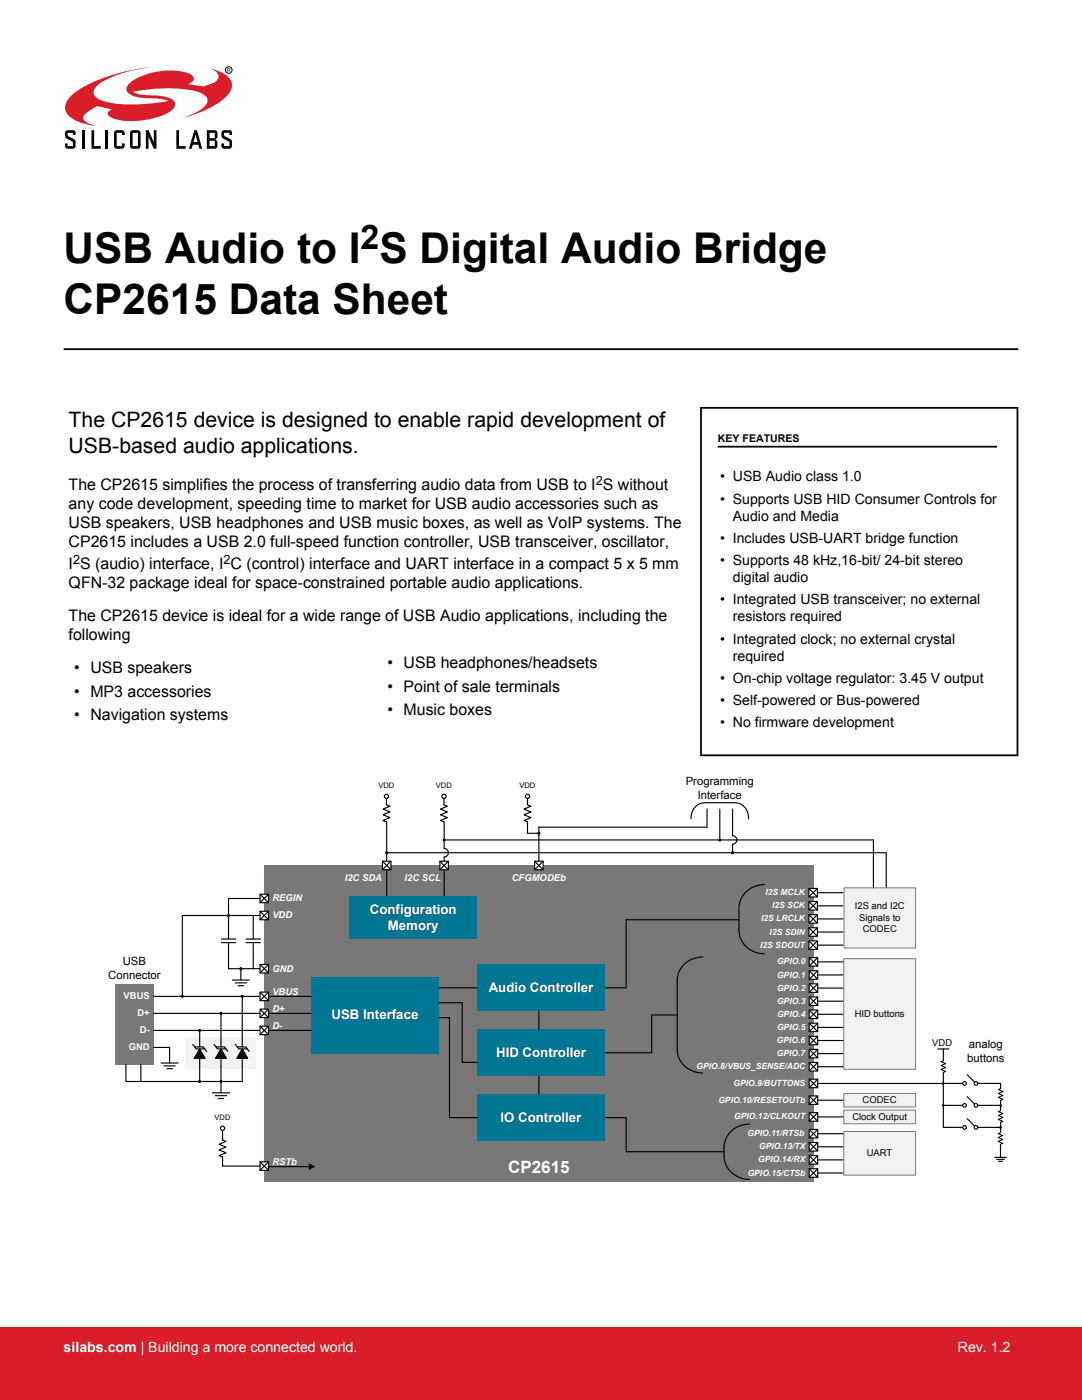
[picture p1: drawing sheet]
<svg xmlns="http://www.w3.org/2000/svg" width="216mm" height="279mm" viewBox="0 0 216 279" stroke-linecap="round" stroke-linejoin="round" font-family="sans-serif">
<!-- layer: Layer 1 -->
<path d="M14.3 19.1a25.2 25.2 0 0 1 10.6-4.8l5.7-1a24.9 24.9 0 0 0-10.9 3.5 1.6 1.6 0 0 0-.5 2.6 11.2 11.2 0 0 0 6.3 1.4 39.7 39.7 0 0 0 8.1-.6 10.9 10.9 0 0 0-4.7-.6l-1.7-.2a2.53 2.53 0 0 1-1.9-1.4 2.35 2.35 0 0 1 1.6-2.2 13.5 13.5 0 0 1 11.3-.9 .86 .86 0 0 1 .5 .9 .86 .86 0 0 1-.7 .7l-.5 .3 3.1 .5 1-.4a2.12 2.12 0 0 0 2-1.8 2.36 2.36 0 0 0-1.6-1.4l.6 .1a6.7 6.7 0 0 1 3.3 2 2.84 2.84 0 0 1-1 3.7 23.4 23.4 0 0 1-9 4.3 12.7 12.7 0 0 0 5.1-2.8 1.43 1.43 0 0 0-.8-2.4 22.4 22.4 0 0 0-10.2-.8l-3.5 .5 .3 .2a16.9 16.9 0 0 0 5.2 .6 3.5 3.5 0 0 1 2.9 1.4 1.76 1.76 0 0 1-1.1 1.8 15.5 15.5 0 0 1-11.3 1.3l-.5-.3a.63 .63 0 0 1-.5-.5 .63 .63 0 0 1 .2-.6l.5-.4-2.7-.6-1.2 .6a2.43 2.43 0 0 0-1.7 1.9 3.6 3.6 0 0 0 2.7 1.5 9.4 9.4 0 0 1-5.8-2.3 2.64 2.64 0 0 1 .8-3.8z" fill="#d91e2a"/>
<circle cx="45.6" cy="14" r=".66" fill="none" stroke="#000" stroke-width=".2"/>
<g fill="#000">
<path d="M13.2 26.1l1.4-.1 .4 .2 .1 .7h-.5v-.4h-1.1l.1 .6 1.3 .8a1.56 1.56 0 0 1-.1 1.7l-1.3 .1-.5-.3v-.8h.5v.6h1.1l-.1-.8-.2-.2a1.64 1.64 0 0 1-1.3-1v-.7zM16.4 26h.5v3.7h-.5zM18.3 26h.5v3.2h1.3v.5h-1.8zM20.9 26h.5v3.7h-.5zM22.8 26.3l.5-.3h1l.5 .3 .1 .6h-.6v-.4h-1v2.7h1v-.6h.6v.6l-.3 .4-1.3 .1-.5-.3zM29.1 26h.5l1.1 2.4v-2.4h.5v3.7h-.5l-1.1-2.4v2.4h-.5zM35.2 26h.5v3.2h1.3v.5h-1.8zM44.5 26.1l1.3-.1 .4 .2 .1 .7h-.5v-.4h-1.1l.1 .6 1.3 .8a1.56 1.56 0 0 1-.1 1.7l-1.3 .1-.4-.3-.1-.8h.5v.6h1.1v-.8l-.2-.2a1.64 1.64 0 0 1-1.4-1v-.7z"/>
<path d="M45.4 13.7v.2h.4l-.1-.2zM45.3 13.6h.4a.21 .21 0 0 1 .2 .2 .21 .21 0 0 1-.2 .2l.3 .4-.4-.4-.3 .4z"/>
<path d="M26.5 26.5h1v2.7h-1zM26 26.3v3.1l.5 .3 1.3-.1 .2-.4v-2.9l-.5-.3h-1z"/>
<path d="M39 26.9l.4 1.5-.8-.1zM38.8 26l-1.1 3.7h.5l.3-.8h1.1l.2 .8h.5l-1-3.7z"/>
<path d="M41.8 28.1h1.1v1.1h-1.1zM41.8 26.5h1.1v1.1h-1.1zM41.3 26v3.7l1.8-.1 .3-.4v-1l-.4-.4 .4-.4-.1-1.1-.4-.3z"/>
</g>
<path d="M12.7 69.7h190.5M139.7 81.4h63.5M139.9 81.2v69.7M143.2 89.1h55.7M203 81.2v69.7M139.7 150.7h63.5" fill="none" stroke="#000" stroke-width=".35"/>
<path d="M45.6 179.3h6.3" fill="none" stroke="#000" stroke-width=".23"/>
<path d="M23 196.3h7.7v16.1h-7.7z" fill-rule="evenodd" fill="#797777"/>
<path d="M37 206.9h14v6.4h-14z" fill-rule="evenodd" fill="#f2f2f2"/>
<path d="M30.7 198.8h21.2M25.1 212.4v3.4h3M28.1 212.4v3.4h20.2M30.7 205.6h21.2M30.7 202.2h21.2" fill="none" stroke="#000" stroke-width=".23"/>
<circle cx="39.8" cy="205.6" r=".21" fill="#000" stroke="#000" stroke-width=".2"/>
<path d="M52.7 172.7h109.6v63.1h-109.6z" fill-rule="evenodd" fill="#797777"/>
<path d="M62.1 195h25.5v15.3h-25.5z" fill-rule="evenodd" fill="#007695"/>
<path d="M51.9 231.9h1.7v1.7h-1.7z" fill-rule="evenodd" fill="#fff" stroke="#000" stroke-width=".23"/>
<path d="M51.9 231.9l1.7 1.7M53.6 231.9l-1.7 1.7" fill="none" stroke="#000" stroke-width=".23"/>
<path d="M51.9 201.4h1.7v1.7h-1.7z" fill-rule="evenodd" fill="#fff" stroke="#000" stroke-width=".23"/>
<path d="M51.9 201.4l1.7 1.7M53.6 201.4l-1.7 1.7" fill="none" stroke="#000" stroke-width=".23"/>
<path d="M51.9 204.8h1.7v1.7h-1.7z" fill-rule="evenodd" fill="#fff" stroke="#000" stroke-width=".23"/>
<path d="M51.9 204.8l1.7 1.7M53.6 204.8l-1.7 1.7" fill="none" stroke="#000" stroke-width=".23"/>
<path d="M51.9 198h1.7v1.7h-1.7z" fill-rule="evenodd" fill="#fff" stroke="#000" stroke-width=".23"/>
<path d="M51.9 198l1.7 1.7M53.6 198l-1.7 1.7" fill="none" stroke="#000" stroke-width=".23"/>
<path d="M51.9 178.5h1.7v1.7h-1.7z" fill-rule="evenodd" fill="#fff" stroke="#000" stroke-width=".23"/>
<path d="M51.9 178.5l1.7 1.7M53.6 178.5l-1.7 1.7" fill="none" stroke="#000" stroke-width=".23"/>
<path d="M51.9 181.9h1.7v1.7h-1.7z" fill-rule="evenodd" fill="#fff" stroke="#000" stroke-width=".23"/>
<path d="M51.9 181.9l1.7 1.7M53.6 181.9l-1.7 1.7" fill="none" stroke="#000" stroke-width=".23"/>
<path d="M51.9 192.5h1.7v1.7h-1.7z" fill-rule="evenodd" fill="#fff" stroke="#000" stroke-width=".23"/>
<g fill="none" stroke="#000" stroke-width=".23">
<path d="M45.6 179.3v8.1M44.2 188.1h2.8M44.2 187.4h2.8M45.6 193.3h6.3M45.6 188.1v2.9M46.4 195.6h3.4M46.9 196.2h2.3M47.5 196.7h1.1M48.1 193.3v2.3M48.3 198.8v10.1M49.1 188.1h2.9M49.1 187.4h2.9"/>
<path d="M50.5 182.7v4.7M50.5 188.1v2.9M51.9 192.5l1.7 1.7M51.9 182.7h-15.5v16.1M53.6 192.5l-1.7 1.7M53.6 198.8h8.5M38.4 208.4l.7 .9h1.7M38.8 208.9h1.7l.8 1M39.8 205.6v3.3M39.8 211.2v4.6M42.7 208.4l.7 .9h1.7M43.1 208.9h1.7l.7 1"/>
<path d="M44.1 202.2v6.7M44.1 211.2v4.6M46.9 208.4l.7 .9h1.7M47.3 208.9h1.7l.8 1M48.3 211.2v4.6M53.6 202.2h8.5M53.6 205.6h8.5M44.4 227.5l.7 .3-1.4 .6 1.4 .5-1.4 .6 1.4 .6-1.4 .5 .7 .3M53.6 232.8h8.2"/>
</g>
<path d="M61.5 232.1l1.4 .7-1.4 .7a1.53 1.53 0 0 0 0-1.4z" fill-rule="evenodd" fill="#000"/>
<g fill="#000" stroke="#000" stroke-width=".23">
<path d="M39.8 209.3l1.1 1.9h-2.1z" fill-rule="evenodd"/>
<path d="M44.1 209.3l1.1 1.9h-2.2z" fill-rule="evenodd"/>
<path d="M48.3 209.3l1.1 1.9h-2.2z" fill-rule="evenodd"/>
</g>
<g fill="#000" stroke="#000" stroke-width=".2">
<circle cx="36.4" cy="198.8" r=".21"/>
<circle cx="48.1" cy="193.3" r=".21"/>
<circle cx="48.3" cy="198.8" r=".21"/>
<circle cx="44.1" cy="202.2" r=".21"/>
</g>
<circle cx="44.4" cy="225.2" r=".42" fill="#fff" stroke="#000" stroke-width=".23"/>
<path d="M45.6 191v2.3M50.5 191v2.3M30.7 209h3.1v3.2M32.1 212.2h3.4M32.7 212.7h2.3M33.3 213.3h1.1M42.4 218.1h3.4M43 218.7h2.2M43.5 219.2h1.2M44.1 215.8v2.3M44.4 225.6v1.9M44.4 230.8v1.9h7.5" fill="none" stroke="#000" stroke-width=".23"/>
<g fill="#000" stroke="#000" stroke-width=".2">
<circle cx="45.6" cy="182.7" r=".21"/>
<circle cx="39.8" cy="215.8" r=".21"/>
<circle cx="44.1" cy="215.8" r=".21"/>
</g>
<path d="M106.7 171.9h1.7v1.7h-1.7z" fill-rule="evenodd" fill="#fff" stroke="#000" stroke-width=".23"/>
<path d="M77.4 170.2h99.4M88.6 167.6h85.7M105.3 160.6l.6 .3-1.3 .6 1.3 .5-1.3 .6 1.3 .6-1.3 .5 .7 .3M106.7 171.9l1.7 1.7M108.4 171.9l-1.7 1.7M141.1 165.1h-33.6v6.8" fill="none" stroke="#000" stroke-width=".23"/>
<circle cx="105.3" cy="158.9" r=".42" fill="#fff" stroke="#000" stroke-width=".23"/>
<path d="M105.3 159.3v1.3M105.3 166.3h2.2M105.3 164v2.2" fill="none" stroke="#000" stroke-width=".23"/>
<circle cx="107.5" cy="166.3" r=".21" fill="#000" stroke="#000" stroke-width=".2"/>
<g fill="#007695">
<path d="M95.2 218.4h25.5v9.3h-25.5z" fill-rule="evenodd"/>
<path d="M95.2 205.4h25.5v9.4h-25.5z" fill-rule="evenodd"/>
<path d="M95.2 192.5h25.5v9.3h-25.5z" fill-rule="evenodd"/>
</g>
<g fill="none" stroke="#000" stroke-width=".23">
<path d="M152.5 176.5a5 5 0 0 0-5.1 4.7M87.6 197.1h7.6M140.2 191a5 5 0 0 0-5.1 4.7v13.8a4.9 4.9 0 0 0 5.1 4.6M147.4 183.6h-22.5v13.5h-4.2M147.4 181.4v4.3a4.9 4.9 0 0 0 5.1 4.7M87.6 203.1h2.1v20h5.5M87.6 200.1h4.6v11.9h3M130 202.6h5.1M163.2 205h5.1M163.2 207.7h5.1M163.2 210.3h5.1M163.2 212.9h5.1"/>
<path d="M163.2 216.2h25M163.2 219.6h5.1M120.7 223.1h4.2M163.2 222.9h5.1"/>
</g>
<path d="M161.5 206.8h1.7v1.7h-1.7z" fill-rule="evenodd" fill="#fff" stroke="#000" stroke-width=".23"/>
<path d="M161.5 206.8l1.7 1.7M163.2 206.8l-1.7 1.7" fill="none" stroke="#000" stroke-width=".23"/>
<path d="M161.5 209.4h1.7v1.7h-1.7z" fill-rule="evenodd" fill="#fff" stroke="#000" stroke-width=".23"/>
<path d="M161.5 209.4l1.7 1.7M163.2 209.4l-1.7 1.7" fill="none" stroke="#000" stroke-width=".23"/>
<path d="M161.5 212h1.7v1.7h-1.7z" fill-rule="evenodd" fill="#fff" stroke="#000" stroke-width=".23"/>
<path d="M161.5 212l1.7 1.7M163.2 212l-1.7 1.7" fill="none" stroke="#000" stroke-width=".23"/>
<path d="M161.5 215.4h1.7v1.7h-1.7z" fill-rule="evenodd" fill="#fff" stroke="#000" stroke-width=".23"/>
<path d="M161.5 215.4l1.7 1.7M163.2 215.4l-1.7 1.7" fill="none" stroke="#000" stroke-width=".23"/>
<path d="M161.5 204.2h1.7v1.7h-1.7z" fill-rule="evenodd" fill="#fff" stroke="#000" stroke-width=".23"/>
<path d="M161.5 204.2l1.7 1.7M163.2 204.2l-1.7 1.7" fill="none" stroke="#000" stroke-width=".23"/>
<path d="M161.5 218.7h1.7v1.7h-1.7z" fill-rule="evenodd" fill="#fff" stroke="#000" stroke-width=".23"/>
<path d="M161.5 218.7l1.7 1.7M163.2 218.7l-1.7 1.7" fill="none" stroke="#000" stroke-width=".23"/>
<path d="M161.5 222.1h1.7v1.7h-1.7z" fill-rule="evenodd" fill="#fff" stroke="#000" stroke-width=".23"/>
<path d="M163.2 192h5.1M161.5 222.1l1.7 1.7M163.2 222.1l-1.7 1.7" fill="none" stroke="#000" stroke-width=".23"/>
<path d="M161.5 191.1h1.7v1.7h-1.7z" fill-rule="evenodd" fill="#fff" stroke="#000" stroke-width=".23"/>
<path d="M161.5 191.1l1.7 1.7M163.2 191.1l-1.7 1.7M163.2 194.6h5.1" fill="none" stroke="#000" stroke-width=".23"/>
<path d="M161.5 193.7h1.7v1.7h-1.7z" fill-rule="evenodd" fill="#fff" stroke="#000" stroke-width=".23"/>
<path d="M161.5 193.7l1.7 1.7M163.2 193.7l-1.7 1.7M163.2 197.2h5.1" fill="none" stroke="#000" stroke-width=".23"/>
<path d="M161.5 196.3h1.7v1.7h-1.7z" fill-rule="evenodd" fill="#fff" stroke="#000" stroke-width=".23"/>
<path d="M161.5 196.3l1.7 1.7M163.2 196.3l-1.7 1.7M163.2 199.8h5.1" fill="none" stroke="#000" stroke-width=".23"/>
<path d="M161.5 199h1.7v1.7h-1.7z" fill-rule="evenodd" fill="#fff" stroke="#000" stroke-width=".23"/>
<path d="M161.5 199l1.7 1.7M163.2 199l-1.7 1.7M163.2 202.4h5.1" fill="none" stroke="#000" stroke-width=".23"/>
<path d="M161.5 201.6h1.7v1.7h-1.7z" fill-rule="evenodd" fill="#fff" stroke="#000" stroke-width=".23"/>
<path d="M176.8 170.2v7M161.5 201.6l1.7 1.7M163.2 201.6l-1.7 1.7" fill="none" stroke="#000" stroke-width=".23"/>
<path d="M168.4 177.2h14.3v12h-14.3z" fill-rule="evenodd" fill="#f2f2f2" stroke="#797777" stroke-width=".2"/>
<path d="M163.1 183.4h5.1" fill="none" stroke="#000" stroke-width=".23"/>
<path d="M161.4 182.5h1.7v1.7h-1.7z" fill-rule="evenodd" fill="#fff" stroke="#000" stroke-width=".23"/>
<path d="M161.4 182.5l1.7 1.7M163.1 182.5l-1.7 1.7M163.1 186h5.1" fill="none" stroke="#000" stroke-width=".23"/>
<path d="M161.4 185.2h1.7v1.7h-1.7z" fill-rule="evenodd" fill="#fff" stroke="#000" stroke-width=".23"/>
<path d="M161.4 185.2l1.7 1.7M163.1 185.2l-1.7 1.7M163.1 188.6h5.1" fill="none" stroke="#000" stroke-width=".23"/>
<path d="M161.4 187.8h1.7v1.7h-1.7z" fill-rule="evenodd" fill="#fff" stroke="#000" stroke-width=".23"/>
<path d="M163.1 178.2h5.1M161.4 187.8l1.7 1.7M163.1 187.8l-1.7 1.7" fill="none" stroke="#000" stroke-width=".23"/>
<path d="M161.4 177.3h1.7v1.7h-1.7z" fill-rule="evenodd" fill="#fff" stroke="#000" stroke-width=".23"/>
<path d="M161.4 177.3l1.7 1.7M163.1 177.3l-1.7 1.7M163.1 180.8h5.1" fill="none" stroke="#000" stroke-width=".23"/>
<path d="M161.4 179.9h1.7v1.7h-1.7z" fill-rule="evenodd" fill="#fff" stroke="#000" stroke-width=".23"/>
<path d="M161.4 179.9l1.7 1.7M163.1 179.9l-1.7 1.7" fill="none" stroke="#000" stroke-width=".23"/>
<g fill="#f2f2f2" stroke="#797777" stroke-width=".2">
<path d="M168.4 191.3h14.3v22.1h-14.3z" fill-rule="evenodd"/>
<path d="M168.4 221.6h14.3v2.7h-14.3z" fill-rule="evenodd"/>
<path d="M168.4 218.2h14.3v2.7h-14.3z" fill-rule="evenodd"/>
</g>
<path d="M163.2 226.2h5.1M163.2 228.9h5.1M163.2 231.5h5.1M163.2 234.1h5.2" fill="none" stroke="#000" stroke-width=".23"/>
<path d="M161.5 225.4h1.7v1.7h-1.7z" fill-rule="evenodd" fill="#fff" stroke="#000" stroke-width=".23"/>
<path d="M161.5 225.4l1.7 1.7M163.2 225.4l-1.7 1.7" fill="none" stroke="#000" stroke-width=".23"/>
<path d="M161.5 228h1.7v1.7h-1.7z" fill-rule="evenodd" fill="#fff" stroke="#000" stroke-width=".23"/>
<path d="M161.5 228l1.7 1.7M163.2 228l-1.7 1.7" fill="none" stroke="#000" stroke-width=".23"/>
<path d="M161.5 230.6h1.7v1.7h-1.7z" fill-rule="evenodd" fill="#fff" stroke="#000" stroke-width=".23"/>
<path d="M161.5 230.6l1.7 1.7M163.2 230.6l-1.7 1.7" fill="none" stroke="#000" stroke-width=".23"/>
<path d="M161.5 233.2h1.7v1.7h-1.7z" fill-rule="evenodd" fill="#fff" stroke="#000" stroke-width=".23"/>
<path d="M161.5 233.2l1.7 1.7M163.2 233.2l-1.7 1.7" fill="none" stroke="#000" stroke-width=".23"/>
<path d="M168.4 225.8h14.3v8.7h-14.3z" fill-rule="evenodd" fill="#f2f2f2" stroke="#797777" stroke-width=".2"/>
<path d="M188.2 211.7l-.4 .2 .9 .4-.9 .4 .9 .4-.9 .3 .9 .4-.5 .2" fill="none" stroke="#000" stroke-width=".2"/>
<path d="M187.1 209.3h2.2M188.2 209.3v2.4M188.2 214v11M192.1 216.2h-3.9M193 214.5l1.5 1.5" fill="none" stroke="#000" stroke-width=".23"/>
<g fill="#fff" stroke="#000" stroke-width=".23">
<circle cx="194.7" cy="216.2" r=".37"/>
<circle cx="192.5" cy="216.2" r=".37"/>
</g>
<path d="M195.1 216.2h4.6v1.1M199.7 219.6v2" fill="none" stroke="#000" stroke-width=".23"/>
<path d="M199.7 217.3l-.5 .1 .9 .4-.9 .4 .9 .4-.9 .4 .9 .4-.4 .2" fill="none" stroke="#000" stroke-width=".2"/>
<g fill="#fff" stroke="#000" stroke-width=".23">
<circle cx="188.2" cy="216.2" r=".15"/>
<circle cx="199.7" cy="220.6" r=".15"/>
</g>
<path d="M193 218.8l1.5 1.5M192.1 220.6h-3.9" fill="none" stroke="#000" stroke-width=".23"/>
<g fill="#fff" stroke="#000" stroke-width=".23">
<circle cx="194.7" cy="220.6" r=".37"/>
<circle cx="192.5" cy="220.6" r=".37"/>
</g>
<path d="M195.1 220.6h4.6" fill="none" stroke="#000" stroke-width=".23"/>
<g fill="#fff" stroke="#000" stroke-width=".23">
<circle cx="188.2" cy="220.6" r=".15"/>
<circle cx="199.7" cy="225" r=".15"/>
</g>
<path d="M192.1 225h-3.9M193 223.2l1.5 1.5" fill="none" stroke="#000" stroke-width=".23"/>
<g fill="#fff" stroke="#000" stroke-width=".23">
<circle cx="194.7" cy="225" r=".37"/>
<circle cx="192.5" cy="225" r=".37"/>
</g>
<path d="M77.2 164v14.9M88.6 171v7.9M174.3 167.6v9.6M107.5 201.8v3.6M107.5 214.8v3.6M195.1 225h4.6M198.5 231h2.3M198.8 231.4h1.6M199.2 231.8h.8M199.6 228.4v2.6M199.7 224v2" fill="none" stroke="#000" stroke-width=".23"/>
<path d="M199.6 226l-.4 .2 .9 .4-.9 .4 .9 .4-.9 .4 .9 .4-.5 .2M199.7 221.6l-.5 .2 .9 .4-.9 .4 .9 .4-.9 .4 .9 .4-.4 .2" fill="none" stroke="#000" stroke-width=".2"/>
<circle cx="77.2" cy="170.2" r=".21" fill="#000" stroke="#000" stroke-width=".2"/>
<path d="M76.3 171.9h1.7v1.7h-1.7z" fill-rule="evenodd" fill="#fff" stroke="#000" stroke-width=".23"/>
<path d="M76.3 171.9l1.7 1.7M78 171.9l-1.7 1.7" fill="none" stroke="#000" stroke-width=".23"/>
<path d="M87.8 171.9h1.7v1.7h-1.7z" fill-rule="evenodd" fill="#fff" stroke="#000" stroke-width=".23"/>
<path d="M87.8 171.9l1.7 1.7M89.5 171.9l-1.7 1.7" fill="none" stroke="#000" stroke-width=".23"/>
<path d="M69.7 178.9h25.5v8.5h-25.5z" fill-rule="evenodd" fill="#007695"/>
<path d="M77.1 160.6l.7 .3-1.4 .6 1.4 .5-1.4 .6 1.4 .6-1.4 .5 .7 .3M88.6 164v5.3a.85 .85 0 0 1 .9 .9 .85 .85 0 0 1-.9 .8" fill="none" stroke="#000" stroke-width=".23"/>
<circle cx="77.1" cy="158.9" r=".42" fill="#fff" stroke="#000" stroke-width=".23"/>
<path d="M77.1 159.3v1.3M88.6 160.6l.7 .3-1.4 .6 1.4 .5-1.4 .6 1.4 .6-1.4 .5 .7 .3" fill="none" stroke="#000" stroke-width=".23"/>
<circle cx="88.6" cy="158.9" r=".42" fill="#fff" stroke="#000" stroke-width=".23"/>
<path d="M88.6 159.3v1.3M140.8 160.2a2.85 2.85 0 0 0-2.9 3.2M140.9 160.2h5.5a2.85 2.85 0 0 1 3 3.2M141.1 161.5v3.6M143.6 161.5v5.9M146.2 161.5v5.3a.85 .85 0 0 1 .8 .8 .85 .85 0 0 1-.8 .9v1.7M130 202.7v7.4h-9.3M124.9 223.1v6.8h19.6M149.6 224.3a5 5 0 0 0-5.1 4.7 5.7 5.7 0 0 0 1.2 4.7 5.3 5.3 0 0 0 3.9 1.7" fill="none" stroke="#000" stroke-width=".23"/>
<g fill="#000" stroke="#000" stroke-width=".2">
<circle cx="88.6" cy="167.6" r=".21"/>
<circle cx="143.6" cy="167.6" r=".21"/>
<circle cx="146.2" cy="170.2" r=".21"/>
</g>
<path d="M0 264.9h215.9v14.5h-215.9z" fill="#d91e2a"/>
<g font-size="8.5">
<text x="12.7" y="52.5">USB Audio to I S Digital Audio Bridge</text>
<text x="12.7" y="62.6">CP2615 Data Sheet</text>
</g>
<text font-size="6.8" x="72" y="49.7">2</text>
<g font-size="4.2">
<text x="13.7" y="85.3">The CP2615 device is designed to enable rapid development of</text>
<text x="13.7" y="90.4">USB-based audio applications.</text>
</g>
<text font-size="3.4" fill="#fff" x="101.4" y="234">CP2615</text>
<g font-size="3.2">
<text x="13.7" y="97.8">The CP2615 simplifies the process of transferring audio data from USB to I S without</text>
<text x="13.7" y="101.6">any code development, speeding time to market for USB audio accessories such as</text>
<text x="13.7" y="105.4">USB speakers, USB headphones and USB music boxes, as well as VoIP systems. The</text>
<text x="13.7" y="109.3">CP2615 includes a USB 2.0 full-speed function controller, USB transceiver, oscillator,</text>
<text x="13.7" y="113.6">I S (audio) interface, I C (control) interface and UART interface in a compact 5 x 5 mm</text>
<text x="13.7" y="117.4">QFN-32 package ideal for space-constrained portable audio applications.</text>
<text x="13.7" y="124">The CP2615 device is ideal for a wide range of USB Audio applications, including the</text>
<text x="13.7" y="127.8">following</text>
<text x="14.8" y="134.3">• USB speakers</text>
<text x="77.3" y="133.3">• USB headphones/headsets</text>
<text x="14.8" y="139">• MP3 accessories</text>
<text x="14.8" y="143.7">• Navigation systems</text>
<text x="77.3" y="138">• Point of sale terminals</text>
<text x="77.3" y="142.7">• Music boxes</text>
</g>
<g font-size="2.8">
<text x="143.7" y="96.1">• USB Audio class 1.0</text>
<text x="143.7" y="100.5">• Supports USB HID Consumer Controls for</text>
<text x="146.2" y="103.9">Audio and Media</text>
<text x="143.7" y="108.3">• Includes USB-UART bridge function</text>
<text x="143.7" y="112.8">• Supports 48 kHz,16-bit/ 24-bit stereo</text>
<text x="146.2" y="116.2">digital audio</text>
<text x="143.7" y="120.6">• Integrated USB transceiver; no external</text>
<text x="146.2" y="124">resistors required</text>
<text x="143.7" y="128.4">• Integrated clock; no external crystal</text>
<text x="146.2" y="131.8">required</text>
<text x="143.7" y="136.3">• On-chip voltage regulator: 3.45 V output</text>
<text x="143.7" y="140.7">• Self-powered or Bus-powered</text>
<text x="143.7" y="145.2">• No firmware development</text>
</g>
<g font-size="2.8" fill="#fff">
<text x="12.7" y="269.9">silabs.com | Building a more connected world.</text>
<text x="191.1" y="269.9">Rev. 1.2</text>
</g>
<g font-size="2.6" fill="#fff">
<text x="73.8" y="182.3">Configuration</text>
<text x="77.4" y="185.5">Memory</text>
<text x="97.5" y="197.9">Audio Controller</text>
<text x="66.2" y="203.5">USB Interface</text>
<text x="99" y="210.9">HID Controller</text>
<text x="99.9" y="223.8">IO Controller</text>
</g>
<g font-size="2.5">
<text x="118.9" y="96.8">2</text>
<text x="14.6" y="112.5">2</text>
<text x="44.6" y="112.5">2</text>
</g>
<g font-size="2.3">
<text x="136.8" y="156.8">Programming</text>
<text x="139.2" y="159.5">Interface</text>
<text x="21.6" y="195.4">Connector</text>
<text x="24.5" y="192.6">USB</text>
<text x="193.3" y="209.2">analog</text>
<text x="193" y="211.9">buttons</text>
</g>
<text font-size="2.1" x="143.2" y="88.3">KEY FEATURES</text>
<g font-size="1.9" fill="#fff">
<text x="54.3" y="179.9">REGIN</text>
<text x="68.8" y="175.8">I2C SDA</text>
<text x="80.7" y="175.8">I2C SCL</text>
<text x="102.1" y="175.8">CFGMODEb</text>
<text x="54.3" y="183.3">VDD</text>
<text x="54.3" y="193.9">GND</text>
<text x="24.7" y="199.4">VBUS</text>
<text x="27.4" y="202.8">D+</text>
<text x="54.3" y="198.6">VBUS</text>
<text x="54.3" y="202">D+</text>
<text x="25.7" y="209.6">GND</text>
<text x="27.9" y="206.2">D-</text>
<text x="54.3" y="205.4">D-</text>
<text x="54.3" y="232.4">RSTb</text>
</g>
<g font-size="1.9">
<text x="170.6" y="181.5">I2S and I2C</text>
<text x="171.4" y="183.8">Signals to</text>
<text x="172.1" y="186">CODEC</text>
<text x="170.5" y="202.9">HID buttons</text>
<text x="186" y="208.7">VDD</text>
<text x="172.1" y="220.1">CODEC</text>
<text x="170.1" y="223.5">Clock Output</text>
<text x="173" y="230.7">UART</text>
</g>
<g font-size="1.7" fill="#fff">
<text x="152.7" y="178.7">I2S MCLK</text>
<text x="151.9" y="183.9">I2S LRCLK</text>
<text x="154" y="181.3">I2S SCK</text>
<text x="151.7" y="189.1">I2S SDOUT</text>
<text x="153.6" y="186.5">I2S SDIN</text>
<text x="155" y="192.5">GPIO.0</text>
<text x="155" y="195.1">GPIO.1</text>
<text x="155" y="197.7">GPIO.2</text>
<text x="155" y="200.3">GPIO.3</text>
<text x="155" y="202.9">GPIO.4</text>
<text x="155" y="208.2">GPIO.6</text>
<text x="155" y="205.6">GPIO.5</text>
<text x="139" y="213.4">GPIO.8/VBUS_SENSE/ADC</text>
<text x="155" y="210.8">GPIO.7</text>
<text x="143.3" y="220.1">GPIO.10/RESETOUTb</text>
<text x="146.4" y="216.7">GPIO.9/BUTTONS</text>
<text x="146.5" y="223.4">GPIO.12/CLKOUT</text>
<text x="149.1" y="226.8">GPIO.11/RTSb</text>
<text x="151.3" y="232">GPIO.14/RX</text>
<text x="151.5" y="229.4">GPIO.13/TX</text>
<text x="149.2" y="234.6">GPIO.15/CTSb</text>
</g>
<g font-size="1.5">
<text x="75.5" y="157.3">VDD</text>
<text x="87" y="157.3">VDD</text>
<text x="103.7" y="157.3">VDD</text>
<text x="42.8" y="223.5">VDD</text>
</g>
</svg>
